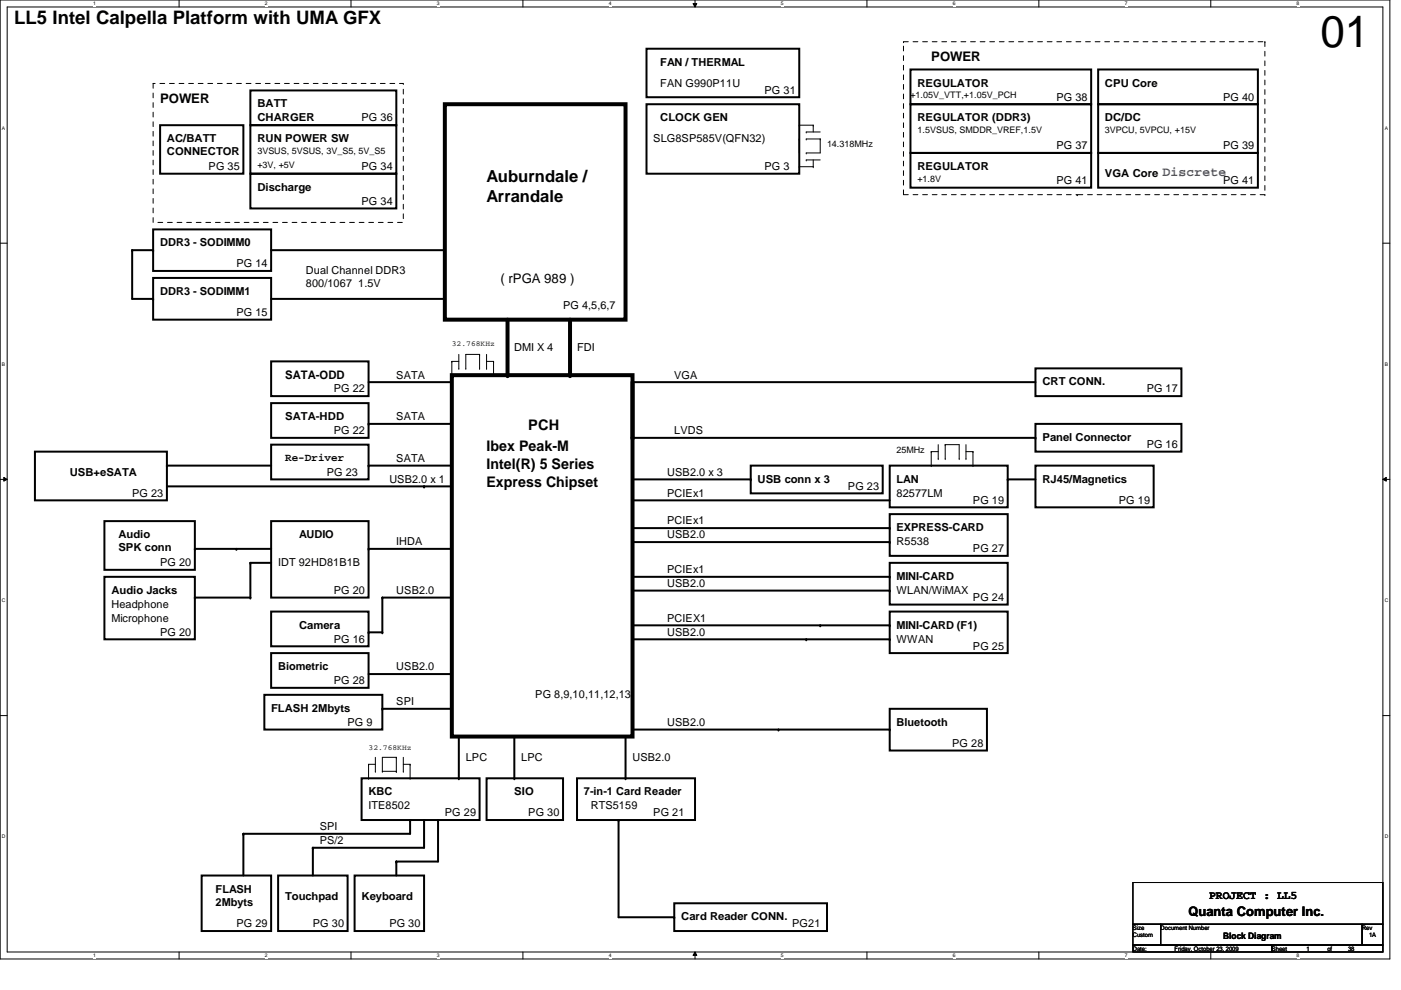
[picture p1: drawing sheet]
<svg xmlns="http://www.w3.org/2000/svg" width="297mm" height="210mm" viewBox="0 0 297 210" stroke-linecap="round" stroke-linejoin="round" font-family="sans-serif">
<path d="M0 0h294.7v203.3h-294.7zM1.5 1.5h291.7v200.3h-291.7z" fill="none" stroke="#000" stroke-width=".21"/>
<g fill="#fff">
<path d="M19.7 .2h.6v1.2h-.6z"/>
<path d="M19.7 202h.6v1.2h-.6z"/>
</g>
<path d="M38 0v1.5M38 201.8v1.5" fill="none" stroke="#000" stroke-width=".21"/>
<g fill="#fff">
<path d="M56.2 .2h.6v1.2h-.6z"/>
<path d="M56.2 202h.6v1.2h-.6z"/>
</g>
<path d="M74.4 0v1.5M74.4 201.8v1.5" fill="none" stroke="#000" stroke-width=".21"/>
<g fill="#fff">
<path d="M92.6 .2h.6v1.2h-.6z"/>
<path d="M92.6 202h.6v1.2h-.6z"/>
</g>
<path d="M110.9 0v1.5M110.9 201.8v1.5" fill="none" stroke="#000" stroke-width=".21"/>
<g fill="#fff">
<path d="M129.1 .2h.6v1.2h-.6z"/>
<path d="M129.1 202h.6v1.2h-.6z"/>
</g>
<path d="M146.9 .8h.8l-.3 .7zM147.4 0v1.5M147.4 201.8l.3 .8h-.8zM147.4 201.8v1.5" fill="none" stroke="#000" stroke-width=".21"/>
<path d="M146.9 .8h.8l-.3 .7zM147.4 201.8l.3 .8h-.8z" fill="#000"/>
<g fill="#fff">
<path d="M165.6 .2h.6v1.2h-.6z"/>
<path d="M165.6 202h.6v1.2h-.6z"/>
</g>
<path d="M183.8 0v1.5M183.8 201.8v1.5" fill="none" stroke="#000" stroke-width=".21"/>
<g fill="#fff">
<path d="M202 .2h.6v1.2h-.6z"/>
<path d="M202 202h.6v1.2h-.6z"/>
</g>
<path d="M220.3 0v1.5M220.3 201.8v1.5" fill="none" stroke="#000" stroke-width=".21"/>
<g fill="#fff">
<path d="M238.5 .2h.6v1.2h-.6z"/>
<path d="M238.5 202h.6v1.2h-.6z"/>
</g>
<path d="M256.7 0v1.5M256.7 201.8v1.5" fill="none" stroke="#000" stroke-width=".21"/>
<g fill="#fff">
<path d="M274.9 .2h.6v1.2h-.6z"/>
<path d="M274.9 202h.6v1.2h-.6z"/>
<path d="M.4 26.5h.7v1.2h-.7z"/>
<path d="M293.6 26.5h.7v1.2h-.7z"/>
<path d="M.4 76.6h.7v1.2h-.7z"/>
<path d="M293.6 76.6h.7v1.2h-.7z"/>
</g>
<path d="M0 51.6h1.5M293.2 51.6h1.5" fill="none" stroke="#000" stroke-width=".21"/>
<g fill="#fff">
<path d="M.4 126.7h.8v1.1h-.8z"/>
<path d="M293.6 126.7h.7v1.1h-.7z"/>
</g>
<path d="M0 101.6h1.5M.8 101.2l.7 .4-.7 .4zM293.2 101.6l.7-.4v.8zM293.2 101.6h1.5" fill="none" stroke="#000" stroke-width=".21"/>
<path d="M.8 101.2l.7 .4-.7 .4zM293.2 101.6l.7-.4v.8z" fill="#000"/>
<g fill="#fff">
<path d="M.4 176.7h.8v1.2h-.8z"/>
<path d="M293.6 176.7h.7v1.2h-.7z"/>
</g>
<g fill="none" stroke="#000" stroke-width=".21">
<path d="M169.5 35.3h.1M169.5 29.5h.1M169.5 26.5h.1M169.5 35.3h2.9M169.5 29.5v2.9M169.5 26.5h2.9M170.9 29.5h.1M170.9 32.4h.1M170.9 33.9h.1M170.9 28h.1M170.9 29.5h3M170.9 33.9h3"/>
<path d="M170.9 28h3M172.4 35.3h.1M172.4 26.5h.1M172.4 26.5v1.5M172.4 33.9v1.4M173.9 29.5h.1M173.9 29.5v2.9h-3M95.8 79.5h.1M95.8 76.6h.1M95.8 76.6v2.9M95.8 76.6h1.5M97.3 78.1h.1"/>
<path d="M97.3 75.1v3M98.8 78.1h.1M98.8 79.5h2.9M101.7 78.1h.1M101.7 79.5h.1M101.7 75.1h.1M101.7 75.1v3M101.7 75.1h-2.9v3M103.2 78.1h.1M103.2 76.6h1.4M103.2 75.1v3M104.6 76.6h.1"/>
<path d="M104.6 79.5h.1M104.6 76.6v2.9M197.4 95.8h.1M197.4 98.7h.1M197.4 95.8h1.5M197.4 95.8v2.9M198.9 97.2h.1M198.9 94.3v2.9M200.4 97.2h.1M200.4 94.3h.1M200.4 94.3v2.9M200.4 94.3h3v2.9"/>
<path d="M203.4 97.2h.1M204.8 97.2h.1M204.8 95.8h1.5M204.8 94.3v2.9M206.3 98.7h.1M206.3 95.8h.1M206.3 95.8v2.9M0 151.7h1.5M293.2 151.7h1.5M78.1 165h.1M78.1 162.1h.1M78.1 162.1v2.9"/>
<path d="M78.1 162.1h1.5M79.6 163.5h.1M79.6 160.6v2.9M81.1 163.5h.1M81.1 163.5h2.9M84 163.5h.1M84 160.6h.1M84 160.6v2.9M84 160.6h-2.9v2.9M85.5 163.5h.1M85.5 162.1h1.4M85.5 160.6v2.9"/>
<path d="M86.9 162.1h.1M86.9 165h.1M86.9 162.1v2.9M240.2 187.1h53v8.9h-53zM240.2 196h5.9v4.4h-5.9zM246.1 196h42.7v4.4h-42.7zM288.8 196h4.4v4.4h-4.4zM240.2 200.4h29.5v1.4h-29.5zM269.7 200.4h23.5v1.4h-23.5z"/>
</g>
<path d="M94.3 22.1h38.3v45.7h-38.3zM95.8 79.5h38.3v76.7h-38.3zM107.6 67.8v11.7M120.9 67.8v11.7M134.1 81v11.8" fill="none" stroke="#000" stroke-width=".85"/>
<g fill="#000">
<circle cx="28" cy="53" r=".21"/>
<circle cx="32.5" cy="53" r=".21"/>
<circle cx="94.3" cy="53" r=".21"/>
<circle cx="32.5" cy="63.4" r=".21"/>
<circle cx="94.3" cy="63.4" r=".21"/>
<circle cx="107.6" cy="79.5" r=".42"/>
<circle cx="120.9" cy="79.5" r=".42"/>
<circle cx="35.4" cy="98.7" r=".21"/>
<circle cx="78.1" cy="89.9" r=".21"/>
<circle cx="78.1" cy="98.7" r=".21"/>
<circle cx="95.8" cy="81" r=".21"/>
<circle cx="134.1" cy="86.9" r=".21"/>
<circle cx="134.1" cy="81" r=".21"/>
<circle cx="134.1" cy="92.8" r=".42"/>
<circle cx="219.5" cy="92.8" r=".21"/>
<circle cx="41.3" cy="116.4" r=".21"/>
<circle cx="50.1" cy="116.4" r=".21"/>
<circle cx="53.1" cy="119.3" r=".21"/>
<circle cx="78.1" cy="116.4" r=".21"/>
<circle cx="89.9" cy="103.1" r=".21"/>
<circle cx="134.1" cy="106.1" r=".21"/>
<circle cx="159.2" cy="101.6" r=".21"/>
<circle cx="188.6" cy="114.9" r=".21"/>
<circle cx="188.6" cy="112" r=".21"/>
<circle cx="213.7" cy="101.6" r=".21"/>
<circle cx="41.3" cy="126.7" r=".21"/>
<circle cx="53.1" cy="126.7" r=".21"/>
<circle cx="78.1" cy="134.1" r=".21"/>
<circle cx="81.1" cy="126.7" r=".21"/>
<circle cx="81.1" cy="134.1" r=".21"/>
<circle cx="170.9" cy="135.6" r=".21"/>
<circle cx="173.9" cy="132.6" r=".21"/>
<circle cx="188.6" cy="125.2" r=".21"/>
<circle cx="188.6" cy="135.6" r=".21"/>
<circle cx="188.6" cy="132.6" r=".21"/>
<circle cx="188.6" cy="122.3" r=".21"/>
<circle cx="81.1" cy="150.3" r=".21"/>
<circle cx="95.8" cy="142.9" r=".21"/>
<circle cx="165.1" cy="154.7" r=".21"/>
<circle cx="188.6" cy="154.7" r=".21"/>
<circle cx="51.6" cy="176.8" r=".21"/>
<circle cx="66.3" cy="179.7" r=".21"/>
<circle cx="86.9" cy="173.9" r=".21"/>
<circle cx="89.9" cy="173.9" r=".21"/>
<circle cx="92.9" cy="173.9" r=".21"/>
<circle cx="97.3" cy="165" r=".21"/>
<circle cx="109" cy="165" r=".21"/>
<circle cx="131.1" cy="173.9" r=".21"/>
<circle cx="132.6" cy="165" r=".21"/>
<circle cx="84" cy="182.7" r=".21"/>
<circle cx="143" cy="194.5" r=".21"/>
</g>
<g fill="none" stroke="#000" stroke-width=".42">
<path d="M53.1 19.2h30.9v7.3h-30.9zM137.1 10.3h32.4v10.3h-32.4zM193 14.7h38.3v7.4h-38.3zM232.8 14.7h33.9v7.4h-33.9zM33.9 26.5h17.7v10.3h-17.7zM53.1 26.5h30.9v10.3h-30.9zM53.1 36.8h30.9v7.4h-30.9zM137.1 22.1h32.4v14.7h-32.4zM193 22.1h38.3v10.3h-38.3zM193 32.4h38.3v7.4h-38.3zM232.8 22.1h33.9v10.3h-33.9zM232.8 32.4h33.9v7.4h-33.9z"/>
<path d="M32.5 58.9h25v8.9h-25zM32.5 48.6h25v8.8h-25zM32.5 53h-4.5v10.4h4.5M57.5 53h36.8M57.5 76.6h20.6v7.4h-20.6zM57.5 63.4h36.8M134.1 79.5v7.4M219.5 78.1h31v5.9h-31zM7.4 95.8h28v10.3h-28zM35.4 98.7h22.1M57.5 85.5h20.6v7.3h-20.6zM57.5 94.3h20.6v7.3h-20.6z"/>
<path d="M78.1 89.9h17.7M78.1 81h17.7M78.1 98.7h17.7M134.1 81h85.4M134.1 92.8h85.4M159.2 98.7h28v5.9h-28zM188.6 98.7h25.1v8.9h-25.1zM219.5 98.7h25.1v8.9h-25.1zM219.5 89.9h31v5.9h-31zM22.1 110.5h19.2v10.3h-19.2zM35.4 103.1h60.4M41.3 116.4h16.2"/>
<path d="M57.5 110.5h20.6v16.2h-20.6zM57.5 119.3h-4.4v7.4h-11.8M78.1 116.4h17.7M134.1 101.6h25.1M134.1 114.9h54.5M134.1 112h54.5M134.1 106.1h54.5M188.6 119.3h25.1v8.9h-25.1zM188.6 109h25.1v8.9h-25.1zM213.7 101.6h5.8M22.1 122.3h19.2v13.3h-19.2zM57.5 129.7h20.6v7.3h-20.6z"/>
<path d="M57.5 138.5h20.6v7.3h-20.6zM95.8 126.7h-14.7v7.4h-3M134.1 135.6h54.5M134.1 132.6h54.5M134.1 125.2h54.5M134.1 122.3h54.5M188.6 129.7h25.1v8.8h-25.1zM56 147.3h25.1v7.4h-25.1zM78.1 142.9h17.7M81.1 150.3h14.7M97.3 156.2v8.8M109 156.2v8.8"/>
<path d="M132.6 156.2v8.8M134.1 154.7h54.5M188.6 150.3h20.7v8.8h-20.7zM76.7 165h25v8.9h-25zM86.9 173.9v2.9h-35.3v8.8M89.9 173.9v5.8h-23.6v5.9M92.9 173.9v8.8h-8.9v2.9M103.2 165h16.2v8.9h-16.2zM122.3 165h25.1v8.9h-25.1zM131.1 173.9v20.6h11.9M42.8 185.6h14.7v11.8h-14.7zM59 185.6h14.7v11.8h-14.7z"/>
<path d="M75.2 185.6h14.7v11.8h-14.7zM143 191.5h32.3v5.9h-32.3z"/>
</g>
<path d="M32.5 17.7h53v29.5h-53zM191.6 8.8h76.6M191.6 8.8h.1M268.2 8.8h.1M268.2 8.8v32.5M191.6 41.3h36.8M191.6 41.3v-32.5M228.4 41.3h.1M268.2 41.3h.1M268.2 41.3h-39.8" fill="none" stroke="#000" stroke-width=".21" stroke-dasharray="1 1 1 1 1 1 1 1"/>
<text font-size="9.4" x="279.9" y="9.9">01</text>
<text font-size="3.9" x="3" y="5.2">LL5 Intel Calpella Platform with UMA GFX</text>
<g font-size="3.5">
<text x="103.2" y="38.6">Auburndale /</text>
<text x="103.2" y="42.8">Arrandale</text>
</g>
<g font-size="3.1">
<text x="103.2" y="95.7">Ibex Peak-M</text>
<text x="112" y="91.3">PCH</text>
<text x="103.2" y="99.4">Intel(R) 5 Series</text>
<text x="103.2" y="103.2">Express Chipset</text>
</g>
<g font-size="2.8">
<text x="197.4" y="13">POWER</text>
<text x="33.9" y="21.8">POWER</text>
<text x="106.1" y="60">( rPGA 989 )</text>
<text x="252" y="194.1">Quanta Computer Inc.</text>
</g>
<text font-size="2.8" fill="#00f" x="246.5" y="37.4">Discrete</text>
<g font-size="2.5">
<text x="60.4" y="80.4">SATA-ODD</text>
<text x="256.4" y="190.7">PROJECT : LL5</text>
</g>
<g font-size="2.3">
<text x="140" y="14">FAN / THERMAL</text>
<text x="54.6" y="22.8">BATT</text>
<text x="140" y="18.4">FAN G990P11U</text>
<text x="162.1" y="19.9">PG 31</text>
<text x="194.5" y="18.4">REGULATOR</text>
<text x="224" y="21.3">PG 38</text>
<text x="234.3" y="18.4">CPU Core</text>
<text x="259.3" y="21.3">PG 40</text>
<text x="54.6" y="25.6">CHARGER</text>
<text x="76.7" y="25.7">PG 36</text>
<text x="140" y="25.7">CLOCK GEN</text>
<text x="194.5" y="25.7">REGULATOR (DDR3)</text>
<text x="234.3" y="25.7">DC/DC</text>
<text x="35.4" y="30.1">AC/BATT</text>
<text x="35.4" y="32.9">CONNECTOR</text>
<text x="54.6" y="30.1">RUN POWER SW</text>
<text x="138.5" y="30.1">SLG8SP585V(QFN32)</text>
<text x="224" y="31.6">PG 37</text>
<text x="259.3" y="31.6">PG 39</text>
<text x="44.2" y="36.1">PG 35</text>
<text x="54.6" y="40.5">Discharge</text>
<text x="76.7" y="36.1">PG 34</text>
<text x="162.1" y="36.1">PG 3</text>
<text x="194.5" y="36.1">REGULATOR</text>
<text x="224" y="39">PG 41</text>
<text x="234.3" y="37.5">VGA Core</text>
<text x="259.3" y="39">PG 41</text>
<text x="76.7" y="43.4">PG 34</text>
<text x="33.9" y="52.2">DDR3 - SODIMM0</text>
<text x="50.1" y="56.7">PG 14</text>
<text x="64.9" y="58.2">Dual Channel DDR3</text>
<text x="33.9" y="62.6">DDR3 - SODIMM1</text>
<text x="64.9" y="60.9">800/1067 1.5V</text>
<text x="119.4" y="65.5">PG 4,5,6,7</text>
<text x="50.1" y="67">PG 15</text>
<text x="109" y="74.3">DMI X 4</text>
<text x="122.3" y="74.3">FDI</text>
<text x="70.8" y="83.2">PG 22</text>
<text x="84" y="80.3">SATA</text>
<text x="143" y="80.3">VGA</text>
<text x="221" y="81.7">CRT CONN.</text>
<text x="243.1" y="83.2">PG 17</text>
<text x="60.4" y="89.1">SATA-HDD</text>
<text x="84" y="89.1">SATA</text>
<text x="70.8" y="92">PG 22</text>
<text x="143" y="92">LVDS</text>
<text x="221" y="93.5">Panel Connector</text>
<text x="243.1" y="95">PG 16</text>
<text x="14.8" y="100.9">USB+eSATA</text>
<text x="60.4" y="97.7">Re-Driver</text>
<text x="69.3" y="100.9">PG 23</text>
<text x="84" y="97.9">SATA</text>
<text x="141.5" y="100.9">USB2.0 x 3</text>
<text x="28" y="105.3">PG 23</text>
<text x="82.5" y="102.4">USB2.0 x 1</text>
<text x="141.5" y="105.3">PCIEx1</text>
<text x="160.6" y="102.4">USB conn x 3</text>
<text x="179.8" y="103.8">PG 23</text>
<text x="190.1" y="102.4">LAN</text>
<text x="190.1" y="105.3">82577LM</text>
<text x="206.3" y="106.8">PG 19</text>
<text x="221" y="102.4">RJ45/Magnetics</text>
<text x="237.2" y="106.8">PG 19</text>
<text x="141.5" y="111.2">PCIEx1</text>
<text x="190.1" y="112.6">EXPRESS-CARD</text>
<text x="25.1" y="114.1">Audio</text>
<text x="25.1" y="116.9">SPK conn</text>
<text x="63.4" y="114.1">AUDIO</text>
<text x="84" y="115.6">IHDA</text>
<text x="141.5" y="114.1">USB2.0</text>
<text x="190.1" y="115.6">R5538</text>
<text x="206.3" y="117.1">PG 27</text>
<text x="23.6" y="125.9">Audio Jacks</text>
<text x="33.9" y="120">PG 20</text>
<text x="59" y="120">IDT 92HD81B1B</text>
<text x="70.8" y="125.9">PG 20</text>
<text x="84" y="125.9">USB2.0</text>
<text x="141.5" y="121.5">PCIEx1</text>
<text x="141.5" y="124.5">USB2.0</text>
<text x="190.1" y="123">MINI-CARD</text>
<text x="190.1" y="125.9">WLAN/WiMAX</text>
<text x="23.6" y="128.9">Headphone</text>
<text x="23.6" y="131.8">Microphone</text>
<text x="141.5" y="131.8">PCIEX1</text>
<text x="206.3" y="127.4">PG 24</text>
<text x="33.9" y="134.7">PG 20</text>
<text x="63.4" y="133.3">Camera</text>
<text x="70.8" y="136.2">PG 16</text>
<text x="141.5" y="134.7">USB2.0</text>
<text x="190.1" y="133.3">MINI-CARD (F1)</text>
<text x="190.1" y="136.2">WWAN</text>
<text x="206.3" y="137.7">PG 25</text>
<text x="59" y="142.1">Biometric</text>
<text x="84" y="142.1">USB2.0</text>
<text x="70.8" y="145.1">PG 28</text>
<text x="84" y="149.5">SPI</text>
<text x="113.5" y="148">PG 8,9,10,11,12,13</text>
<text x="57.5" y="151">FLASH 2Mbyts</text>
<text x="73.7" y="153.9">PG 9</text>
<text x="141.5" y="153.9">USB2.0</text>
<text x="190.1" y="153.9">Bluetooth</text>
<text x="98.8" y="161.3">LPC</text>
<text x="110.5" y="161.3">LPC</text>
<text x="134.1" y="161.3">USB2.0</text>
<text x="201.9" y="158.3">PG 28</text>
<text x="78.1" y="168.7">KBC</text>
<text x="78.1" y="171.6">ITE8502</text>
<text x="94.3" y="173.1">PG 29</text>
<text x="109" y="168.7">SIO</text>
<text x="112" y="173.1">PG 30</text>
<text x="123.8" y="168.7">7-in-1 Card Reader</text>
<text x="125.3" y="171.6">RTS5159</text>
<text x="138.5" y="173.1">PG 21</text>
<text x="67.8" y="176">SPI</text>
<text x="67.8" y="178.9">PS/2</text>
<text x="45.7" y="189.3">FLASH</text>
<text x="60.4" y="190.8">Touchpad</text>
<text x="76.7" y="190.8">Keyboard</text>
<text x="45.7" y="192.1">2Mbyts</text>
<text x="50.1" y="196.6">PG 29</text>
<text x="66.3" y="196.6">PG 30</text>
<text x="82.5" y="196.6">PG 30</text>
<text x="144.4" y="195.2">Card Reader CONN.</text>
<text x="168" y="196.6">PG21</text>
</g>
<g font-size="1.9">
<text x="193" y="20.9">+1.05V_VTT,+1.05V_PCH</text>
<text x="194.5" y="28.2">1.5VSUS, SMDDR_VREF,1.5V</text>
<text x="234.3" y="28.2">3VPCU, 5VPCU, +15V</text>
<text x="54.6" y="32.6">3VSUS, 5VSUS, 3V_S5, 5V_S5</text>
<text x="54.6" y="35.6">+3V, +5V</text>
<text x="175.3" y="31.2">14.318MHz</text>
<text x="194.5" y="38.5">+1.8V</text>
<text x="190.1" y="96">25MHz</text>
<text x="259.3" y="199.2">Block Diagram</text>
</g>
<g font-size="1.6">
<text x="95.8" y="73.4">32.768KHz</text>
<text x="78.1" y="158.9">32.768KHz</text>
</g>
<g font-size="1.3">
<text x="240.2" y="197.1">Size</text>
<text x="246.1" y="197.1">Document Number</text>
<text x="288.8" y="197.1">Rev</text>
<text x="240.2" y="201.5">Date:</text>
<text x="240.2" y="198.6">Custom</text>
<text x="249" y="201.5">Friday, October 23, 2009</text>
<text x="269.7" y="201.5">Sheet</text>
<text x="277" y="201.5">1</text>
<text x="281.4" y="201.5">of</text>
<text x="285.8" y="201.5">38</text>
<text x="290.3" y="198.6">1A</text>
</g>
<g font-size="1.1">
<text x="19.7" y="1.1">1</text>
<text x="56.2" y="1.1">2</text>
<text x="92.6" y="1.1">3</text>
<text x="129.1" y="1.1">4</text>
<text x="165.6" y="1.1">5</text>
<text x="202" y="1.1">6</text>
<text x="238.5" y="1.1">7</text>
<text x="274.9" y="1.1">8</text>
<text x=".4" y="27.5">A</text>
<text x="293.6" y="27.5">A</text>
<text x=".4" y="77.6">B</text>
<text x="293.6" y="77.6">B</text>
<text x=".4" y="127.6">C</text>
<text x="293.6" y="127.6">C</text>
<text x=".4" y="177.7">D</text>
<text x="293.6" y="177.7">D</text>
<text x="19.7" y="203">1</text>
<text x="56.2" y="203">2</text>
<text x="92.6" y="203">3</text>
<text x="129.1" y="203">4</text>
<text x="165.6" y="203">5</text>
<text x="202" y="203">6</text>
<text x="238.5" y="203">7</text>
<text x="274.9" y="203">8</text>
</g>
</svg>
